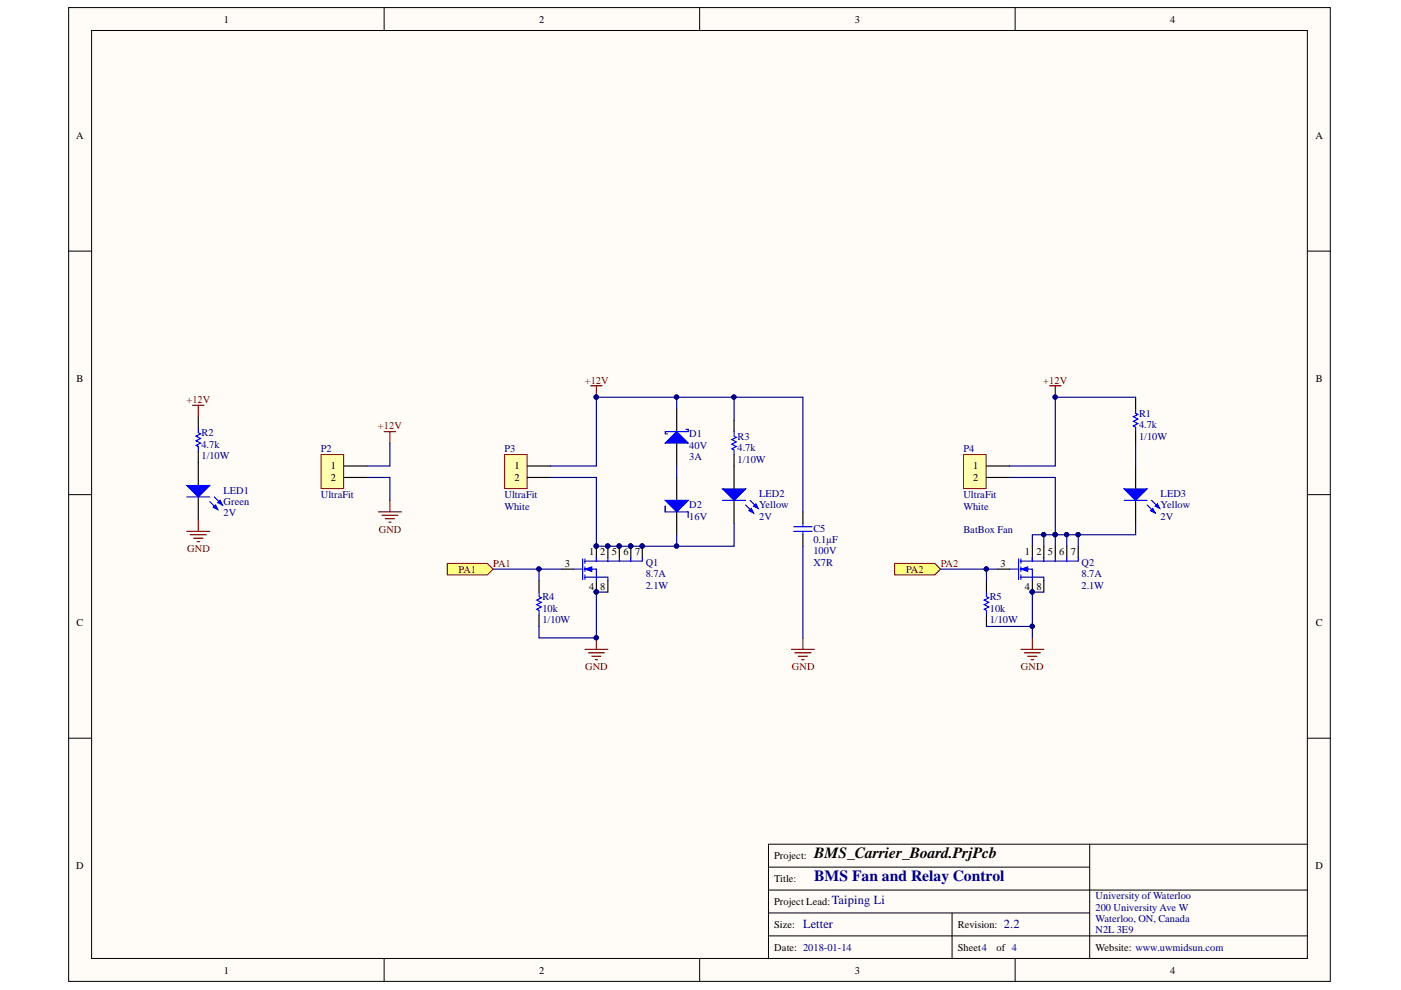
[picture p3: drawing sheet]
<svg xmlns="http://www.w3.org/2000/svg" width="297mm" height="210mm" viewBox="0 0 297 210" stroke-linecap="round" stroke-linejoin="round" font-family="sans-serif">
<g fill="#fffcf8" stroke="#000" stroke-width=".21">
<path d="M14.6 1.6h267.4v206.5h-267.4z"/>
<path d="M19.4 6.5h257.8v196.7h-257.8z"/>
</g>
<g fill="none" stroke="#000" stroke-width=".21">
<path d="M81.4 1.6v4.9M148.3 1.6v4.9M215.2 1.6v4.9M14.6 53.2h4.8M277.3 53.2h4.8M14.6 104.9h4.8M277.3 104.9h4.8M14.6 156.5h4.8M277.3 156.5h4.8M231 179h-68.1v24.3M231 179v24.3M231 179h46.3"/>
<path d="M162.9 193.6h68.1M162.9 188.7h114.4M162.9 198.4h114.4M162.9 183.9h68.1M201.9 193.6v9.7M81.4 203.3v4.9M148.3 203.3v4.9M215.2 203.3v4.9"/>
</g>
<path d="M216.4 137.7h4.9M217.2 138.4h3.4M217.9 139.1h2M218.6 139.9h.5M218.9 135.3v2.4" fill="none" stroke="#800000" stroke-width=".24"/>
<path d="M218.9 115.8v2.4M211.6 120.7h2.4M218.9 123.1v2.4" fill="none" stroke="#000" stroke-width=".24"/>
<circle cx="218.8" cy="125.5" r=".45" fill="#000080" stroke="#000080" stroke-width=".21"/>
<path d="M216 118.5v4.4M216.4 119h12.2M216.4 118.5v1M214 120.7h2M216.4 120.7h2.5v2.4M216.4 122.4h2.5M216.4 120.2v1M216.4 121.9v1" fill="none" stroke="#00f" stroke-width=".24"/>
<path d="M216.4 120.7l1.5-.5v1z" fill="#00f"/>
<path d="M216.4 120.7l1.5-.5v1z" fill="none" stroke="#00f" stroke-width=".21"/>
<path d="M218.9 118.2v.8M221.3 118.2v.8M223.7 118.2v.8M226.2 118.2v.8M228.6 118.2v.8M218.9 122.4h2.4v.7" fill="none" stroke="#00f" stroke-width=".24"/>
<path d="M221.3 115.8v2.4M223.7 115.8v2.4M226.2 115.8v2.4M228.6 115.8v2.4M221.3 123.1v2.4" fill="none" stroke="#000" stroke-width=".24"/>
<circle cx="218.8" cy="125.5" r=".45" fill="#000080" stroke="#000080" stroke-width=".21"/>
<path d="M204.3 96.4h4.8v7.2h-4.8z" fill="#ffffb0" stroke="#800000" stroke-width=".21"/>
<path d="M209.1 98.8h4.9M209.1 101.2h4.9M209.1 123.1v2.4M209.1 130.4v2.4" fill="none" stroke="#000" stroke-width=".24"/>
<path d="M222.5 81.8h2.5M223.7 81.8v2.4" fill="none" stroke="#800000" stroke-width=".24"/>
<circle cx="223.7" cy="84.2" r=".45" fill="#000080" stroke="#000080" stroke-width=".21"/>
<path d="M209.1 125.5v1l.5 .2-.9 .5 .9 .5-.9 .5 .9 .5-.9 .5 .4 .2v1" fill="none" stroke="#00f" stroke-width=".24"/>
<path d="M68.1 96.4h4.8v7.2h-4.8z" fill="#ffffb0" stroke="#800000" stroke-width=".21"/>
<path d="M72.9 98.8h4.9M72.9 101.2h4.9M126.4 115.8v2.4M119.1 120.7h2.5M126.4 123.1v2.4" fill="none" stroke="#000" stroke-width=".24"/>
<path d="M81.4 91.5h2.5M82.7 91.5v2.4M80.2 108.5h4.9M81 109.3h3.4M81.7 110h1.9M82.4 110.7h.5M82.7 106.1v2.4" fill="none" stroke="#800000" stroke-width=".24"/>
<g fill="#000080" stroke="#000080" stroke-width=".21">
<circle cx="126.4" cy="115.8" r=".45"/>
<circle cx="126.4" cy="125.5" r=".45"/>
</g>
<path d="M123.5 118.5v4.4M124 119h12.2M124 118.5v1M121.6 120.7h1.9M124 120.7h2.4v2.4M124 122.4h2.4M124 120.2v1M124 121.9v1" fill="none" stroke="#00f" stroke-width=".24"/>
<path d="M124 120.7l1.5-.5v1z" fill="#00f"/>
<path d="M124 120.7l1.5-.5v1z" fill="none" stroke="#00f" stroke-width=".21"/>
<path d="M126.4 118.2v.8M128.9 118.2v.8M131.3 118.2v.8M133.7 118.2v.8M136.2 118.2v.8M126.4 122.4h2.5v.7" fill="none" stroke="#00f" stroke-width=".24"/>
<path d="M128.9 115.8v2.4M131.3 115.8v2.4M133.7 115.8v2.4M136.2 115.8v2.4M128.9 123.1v2.4" fill="none" stroke="#000" stroke-width=".24"/>
<g fill="#000080" stroke="#000080" stroke-width=".21">
<circle cx="128.8" cy="115.8" r=".45"/>
<circle cx="131.3" cy="115.8" r=".45"/>
<circle cx="133.7" cy="115.8" r=".45"/>
<circle cx="136.1" cy="115.8" r=".45"/>
<circle cx="126.4" cy="115.8" r=".45"/>
<circle cx="126.4" cy="125.5" r=".45"/>
</g>
<path d="M107 96.4h4.8v7.2h-4.8z" fill="#ffffb0" stroke="#800000" stroke-width=".21"/>
<path d="M111.9 98.8h4.8M111.9 101.2h4.8M143.5 101.2v4.9M143.5 108.5v4.9" fill="none" stroke="#000" stroke-width=".24"/>
<path d="M125.2 81.8h2.5M126.4 81.8v2.4" fill="none" stroke="#800000" stroke-width=".24"/>
<circle cx="126.4" cy="84.2" r=".45" fill="#000080" stroke="#000080" stroke-width=".21"/>
<path d="M141 106.1h4.9l-2.4 2.4z" fill="#00f"/>
<path d="M141 106.1h4.9l-2.4 2.4zM141 107.3v1.2h4.9v1.2" fill="none" stroke="#00f" stroke-width=".24"/>
<path d="M143.5 86.7v4.8M143.5 93.9v4.9M141 107.3v1.2" fill="none" stroke="#000" stroke-width=".24"/>
<path d="M141 93.9l2.5-2.4 2.4 2.4z" fill="#00f"/>
<path d="M141 93.9l2.5-2.4 2.4 2.4zM145.4 91h.5v.5h-4.9v.5h.5M114.3 125.5v1l.5 .2-1 .5 1 .5-1 .5 1 .5-1 .5 .5 .2v1" fill="none" stroke="#00f" stroke-width=".24"/>
<path d="M124 137.7h4.9M124.7 138.4h3.4M125.5 139.1h1.9M126.2 139.9h.5M126.4 135.3v2.4" fill="none" stroke="#800000" stroke-width=".24"/>
<circle cx="126.4" cy="135.2" r=".45" fill="#000080" stroke="#000080" stroke-width=".21"/>
<path d="M42 98.1v4.8M42 105.4v4.8M114.3 123.1v2.4M114.3 130.4v2.4" fill="none" stroke="#000" stroke-width=".24"/>
<path d="M39.6 102.9h4.9l-2.5 2.5z" fill="#00f"/>
<path d="M39.6 102.9h4.9l-2.5 2.5zM44.5 106.3l1.7 1.7M45.4 105.4l1.7 1.7" fill="none" stroke="#00f" stroke-width=".24"/>
<path d="M45.2 107.6l.5-.5 .5 .9z" fill="#00f"/>
<path d="M45.2 107.6l.5-.5 .5 .9z" fill="none" stroke="#00f" stroke-width=".24"/>
<path d="M46.2 106.6l.5-.5 .4 1z" fill="#00f"/>
<path d="M42 90.8v1l.5 .2-.9 .5 .9 .5-.9 .5 .9 .4-.9 .5 .4 .3v.9M39.6 105.4h4.9M46.2 106.6l.5-.5 .4 1z" fill="none" stroke="#00f" stroke-width=".24"/>
<path d="M42 88.4v2.4M42 95.6v2.5" fill="none" stroke="#000" stroke-width=".24"/>
<path d="M40.8 85.9h2.5M42 85.9v2.5M39.6 112.7h4.9M40.3 113.4h3.4M41.1 114.1h1.9M41.8 114.8h.5M42 110.2v2.5" fill="none" stroke="#800000" stroke-width=".24"/>
<g fill="#ffff80" stroke="#800000" stroke-width=".21">
<path d="M94.8 119.5h8.5l1.3 1.2-1.3 1.2h-8.5z" fill-rule="evenodd"/>
<path d="M189.7 119.5h8.5l1.2 1.2-1.2 1.2h-8.5z" fill-rule="evenodd"/>
</g>
<path d="M240.8 86.7v.9l.5 .3-1 .5 1 .4-1 .5 1 .5-1 .5 .5 .2v1" fill="none" stroke="#00f" stroke-width=".24"/>
<path d="M240.8 84.2v2.5M240.8 91.5v2.4M240.8 98.8v4.9M240.8 106.1v4.9" fill="none" stroke="#000" stroke-width=".24"/>
<path d="M238.3 103.7h4.9l-2.4 2.4z" fill="#00f"/>
<path d="M238.3 103.7h4.9l-2.4 2.4zM243.2 107.1l1.7 1.7M244.2 106.1l1.7 1.7" fill="none" stroke="#00f" stroke-width=".24"/>
<path d="M243.9 108.3l.5-.5 .5 1z" fill="#00f"/>
<path d="M243.9 108.3l.5-.5 .5 1z" fill="none" stroke="#00f" stroke-width=".24"/>
<path d="M244.9 107.3l.5-.5 .5 1z" fill="#00f"/>
<path d="M155.6 91.5v1l.5 .2-1 .5 1 .5-1 .5 1 .5-1 .5 .5 .2v1M238.3 106.1h4.9M244.9 107.3l.5-.5 .5 1z" fill="none" stroke="#00f" stroke-width=".24"/>
<path d="M155.6 89.1v2.4M155.6 96.4v7.3M155.6 106.1v4.9" fill="none" stroke="#000" stroke-width=".24"/>
<path d="M153.2 103.7h4.9l-2.5 2.4z" fill="#00f"/>
<path d="M153.2 103.7h4.9l-2.5 2.4zM158.1 107.1l1.7 1.7M159 106.1l1.7 1.7" fill="none" stroke="#00f" stroke-width=".24"/>
<path d="M158.8 108.3l.5-.5 .5 1z" fill="#00f"/>
<path d="M158.8 108.3l.5-.5 .5 1z" fill="none" stroke="#00f" stroke-width=".24"/>
<path d="M159.8 107.3l.5-.5 .4 1z" fill="#00f"/>
<path d="M153.2 106.1h4.9M159.8 107.3l.5-.5 .4 1zM168.3 112.7h3.9M168.3 111.7h3.9M170.2 111v.7M170.2 112.7v.7" fill="none" stroke="#00f" stroke-width=".24"/>
<g fill="none" stroke="#000080" stroke-width=".24">
<path d="M82.7 93.9v4.9h-4.9M143.5 86.7v-2.5h-17.1v14.6h-9.7M143.5 84.2h12.1v4.9M143.5 98.8v2.4M155.6 84.2h14.6v24.3M240.8 84.2h-17.1v14.6h-9.7M240.8 93.9v4.9M77.8 101.2h4.9v4.9M116.7 101.2h9.7v14.6h17.1v-2.4M155.6 111v4.8h-12.1M170.2 115.8v19.5M214 101.2h9.7v12.2h2.5v2.4"/>
<path d="M218.9 115.8v-2.4h2.4v2.4M221.3 113.4h2.4v2.4M226.2 113.4h2.4v2.4M240.8 111v2.4h-12.2M104.6 120.7h9.7M119.1 120.7h-4.8v2.4M128.9 125.5h-2.5v9.8h-12.1v-2.5M199.4 120.7h12.2M209.1 132.8h9.8v2.5M209.1 120.7v2.4M221.3 125.5h-2.4v7.3"/>
</g>
<g fill="#000080" stroke="#000080" stroke-width=".21">
<circle cx="221.3" cy="113.3" r=".45"/>
<circle cx="223.7" cy="113.3" r=".45"/>
<circle cx="226.1" cy="113.3" r=".45"/>
<circle cx="228.6" cy="113.3" r=".45"/>
<circle cx="218.8" cy="132.8" r=".45"/>
<circle cx="209.1" cy="120.6" r=".45"/>
<circle cx="126.4" cy="84.2" r=".45"/>
<circle cx="126.4" cy="115.8" r=".45"/>
<circle cx="128.8" cy="115.8" r=".45"/>
<circle cx="131.3" cy="115.8" r=".45"/>
<circle cx="133.7" cy="115.8" r=".45"/>
<circle cx="136.1" cy="115.8" r=".45"/>
<circle cx="143.4" cy="115.8" r=".45"/>
<circle cx="114.2" cy="120.6" r=".45"/>
<circle cx="126.4" cy="135.2" r=".45"/>
<circle cx="126.4" cy="125.5" r=".45"/>
<circle cx="223.7" cy="84.2" r=".45"/>
<circle cx="143.4" cy="84.2" r=".45"/>
<circle cx="155.6" cy="84.2" r=".45"/>
<circle cx="218.8" cy="125.5" r=".45"/>
</g>
<path d="M170.2 108.5v2.5M170.2 113.4v2.4" fill="none" stroke="#000" stroke-width=".24"/>
<path d="M167.8 137.7h4.9M168.5 138.4h3.4M169.3 139.1h1.9M170 139.9h.5M170.2 135.3v2.4" fill="none" stroke="#800000" stroke-width=".24"/>
<text font-size="3.3" x="172.6" y="181.9">BMS_Carrier_Board.PrjPcb</text>
<text font-size="3.3" fill="#000080" x="172.6" y="186.8">BMS Fan and Relay Control</text>
<g font-size="2.6" fill="#000080">
<text x="176.4" y="191.7">Taiping Li</text>
<text x="170.3" y="196.7">Letter</text>
<text x="212.8" y="196.7">2.2</text>
</g>
<g font-size="2.2">
<text x="47.5" y="4.8">1</text>
<text x="114.3" y="4.8">2</text>
<text x="181.3" y="4.8">3</text>
<text x="248.1" y="4.8">4</text>
<text x="16.2" y="29.4">A</text>
<text x="278.9" y="29.4">A</text>
<text x="16.2" y="81">B</text>
<text x="279" y="81">B</text>
<text x="70.2" y="99.5">1</text>
<text x="70.2" y="102">2</text>
<text x="109.1" y="99.5">1</text>
<text x="109.1" y="102">2</text>
<text x="206.3" y="99.5">1</text>
<text x="206.3" y="102">2</text>
<text x="124.9" y="117.8">1</text>
<text x="127.3" y="117.8">2</text>
<text x="129.7" y="117.8">5</text>
<text x="132.2" y="117.8">6</text>
<text x="134.6" y="117.8">7</text>
<text x="217.3" y="117.8">1</text>
<text x="219.8" y="117.8">2</text>
<text x="222.1" y="117.8">5</text>
<text x="224.6" y="117.8">6</text>
<text x="227" y="117.8">7</text>
<text x="119.7" y="120.2">3</text>
<text x="124.9" y="125">4</text>
<text x="127.3" y="125">8</text>
<text x="212.1" y="120.2">3</text>
<text x="217.3" y="125">4</text>
<text x="219.8" y="125">8</text>
<text x="16.2" y="132.6">C</text>
<text x="279" y="132.6">C</text>
<text x="16.2" y="184.3">D</text>
<text x="164.2" y="182.2">Project:</text>
<text x="278.9" y="184.3">D</text>
<text x="164.2" y="191.9">Project Lead:</text>
<text x="164.2" y="187">Title:</text>
<text x="164.2" y="196.7">Size:</text>
<text x="203.1" y="196.7">Revision:</text>
<text x="164.2" y="201.6">Date: 2018-01-14</text>
<text x="203.1" y="201.6">Sheet4</text>
<text x="211.3" y="201.6">of 4</text>
<text x="232.3" y="201.6">Website: www.uwmidsun.com</text>
<text x="47.5" y="206.5">1</text>
<text x="114.3" y="206.5">2</text>
<text x="181.3" y="206.5">3</text>
<text x="248.1" y="206.5">4</text>
</g>
<g font-size="2.2" fill="#800000">
<text x="124" y="81.3">+12V</text>
<text x="221.2" y="81.3">+12V</text>
<text x="39.5" y="85.5">+12V</text>
<text x="80.1" y="91.1">+12V</text>
<text x="80.3" y="113">GND</text>
<text x="39.7" y="117">GND</text>
<text x="97.2" y="121.4">PA1</text>
<text x="104.6" y="120.2">PA1</text>
<text x="192.1" y="121.4">PA2</text>
<text x="199.5" y="120.2">PA2</text>
<text x="124.1" y="142">GND</text>
<text x="167.9" y="142">GND</text>
<text x="216.5" y="142">GND</text>
</g>
<g font-size="2.2" fill="#000080">
<text x="241.5" y="88.3">R1</text>
<text x="42.7" y="94.9">4.7k</text>
<text x="42.7" y="92.5">R2</text>
<text x="68" y="95.9">P2</text>
<text x="107" y="95.9">P3</text>
<text x="146.1" y="95.2">40V</text>
<text x="146.1" y="92.7">D1</text>
<text x="156.4" y="95.6">4.7k</text>
<text x="156.4" y="93.3">R3</text>
<text x="204.3" y="95.9">P4</text>
<text x="241.5" y="90.8">4.7k</text>
<text x="241.5" y="93.3">1/10W</text>
<text x="42.7" y="97.4">1/10W</text>
<text x="146.1" y="97.6">3A</text>
<text x="156.4" y="98.1">1/10W</text>
<text x="47.4" y="107.1">Green</text>
<text x="47.4" y="104.7">LED1</text>
<text x="68" y="105.6">UltraFit</text>
<text x="107" y="105.6">UltraFit</text>
<text x="146.1" y="107.8">D2</text>
<text x="161" y="107.8">Yellow</text>
<text x="161" y="105.3">LED2</text>
<text x="204.3" y="105.6">UltraFit</text>
<text x="246.1" y="107.8">Yellow</text>
<text x="246.1" y="105.3">LED3</text>
<text x="47.4" y="109.5">2V</text>
<text x="107" y="108">White</text>
<text x="146.1" y="110.2">16V</text>
<text x="161" y="110.2">2V</text>
<text x="172.5" y="112.7">C5</text>
<text x="204.3" y="108">White</text>
<text x="204.3" y="113">BatBox Fan</text>
<text x="246.1" y="110.2">2V</text>
<text x="136.9" y="120">Q1</text>
<text x="172.5" y="115.1">0.1µF</text>
<text x="172.5" y="117.5">100V</text>
<text x="172.5" y="120">X7R</text>
<text x="229.3" y="120">Q2</text>
<text x="136.9" y="122.4">8.7A</text>
<text x="136.9" y="124.8">2.1W</text>
<text x="229.3" y="122.4">8.7A</text>
<text x="229.3" y="124.8">2.1W</text>
<text x="115" y="129.7">10k</text>
<text x="115" y="127.2">R4</text>
<text x="209.9" y="129.7">10k</text>
<text x="209.9" y="127.2">R5</text>
<text x="115" y="132.1">1/10W</text>
<text x="209.9" y="132.1">1/10W</text>
<text x="232.3" y="190.6">University of Waterloo</text>
<text x="232.3" y="193.1">200 University Ave W</text>
<text x="232.3" y="195.6">Waterloo, ON, Canada</text>
<text x="232.3" y="197.9">N2L 3E9</text>
</g>
</svg>
